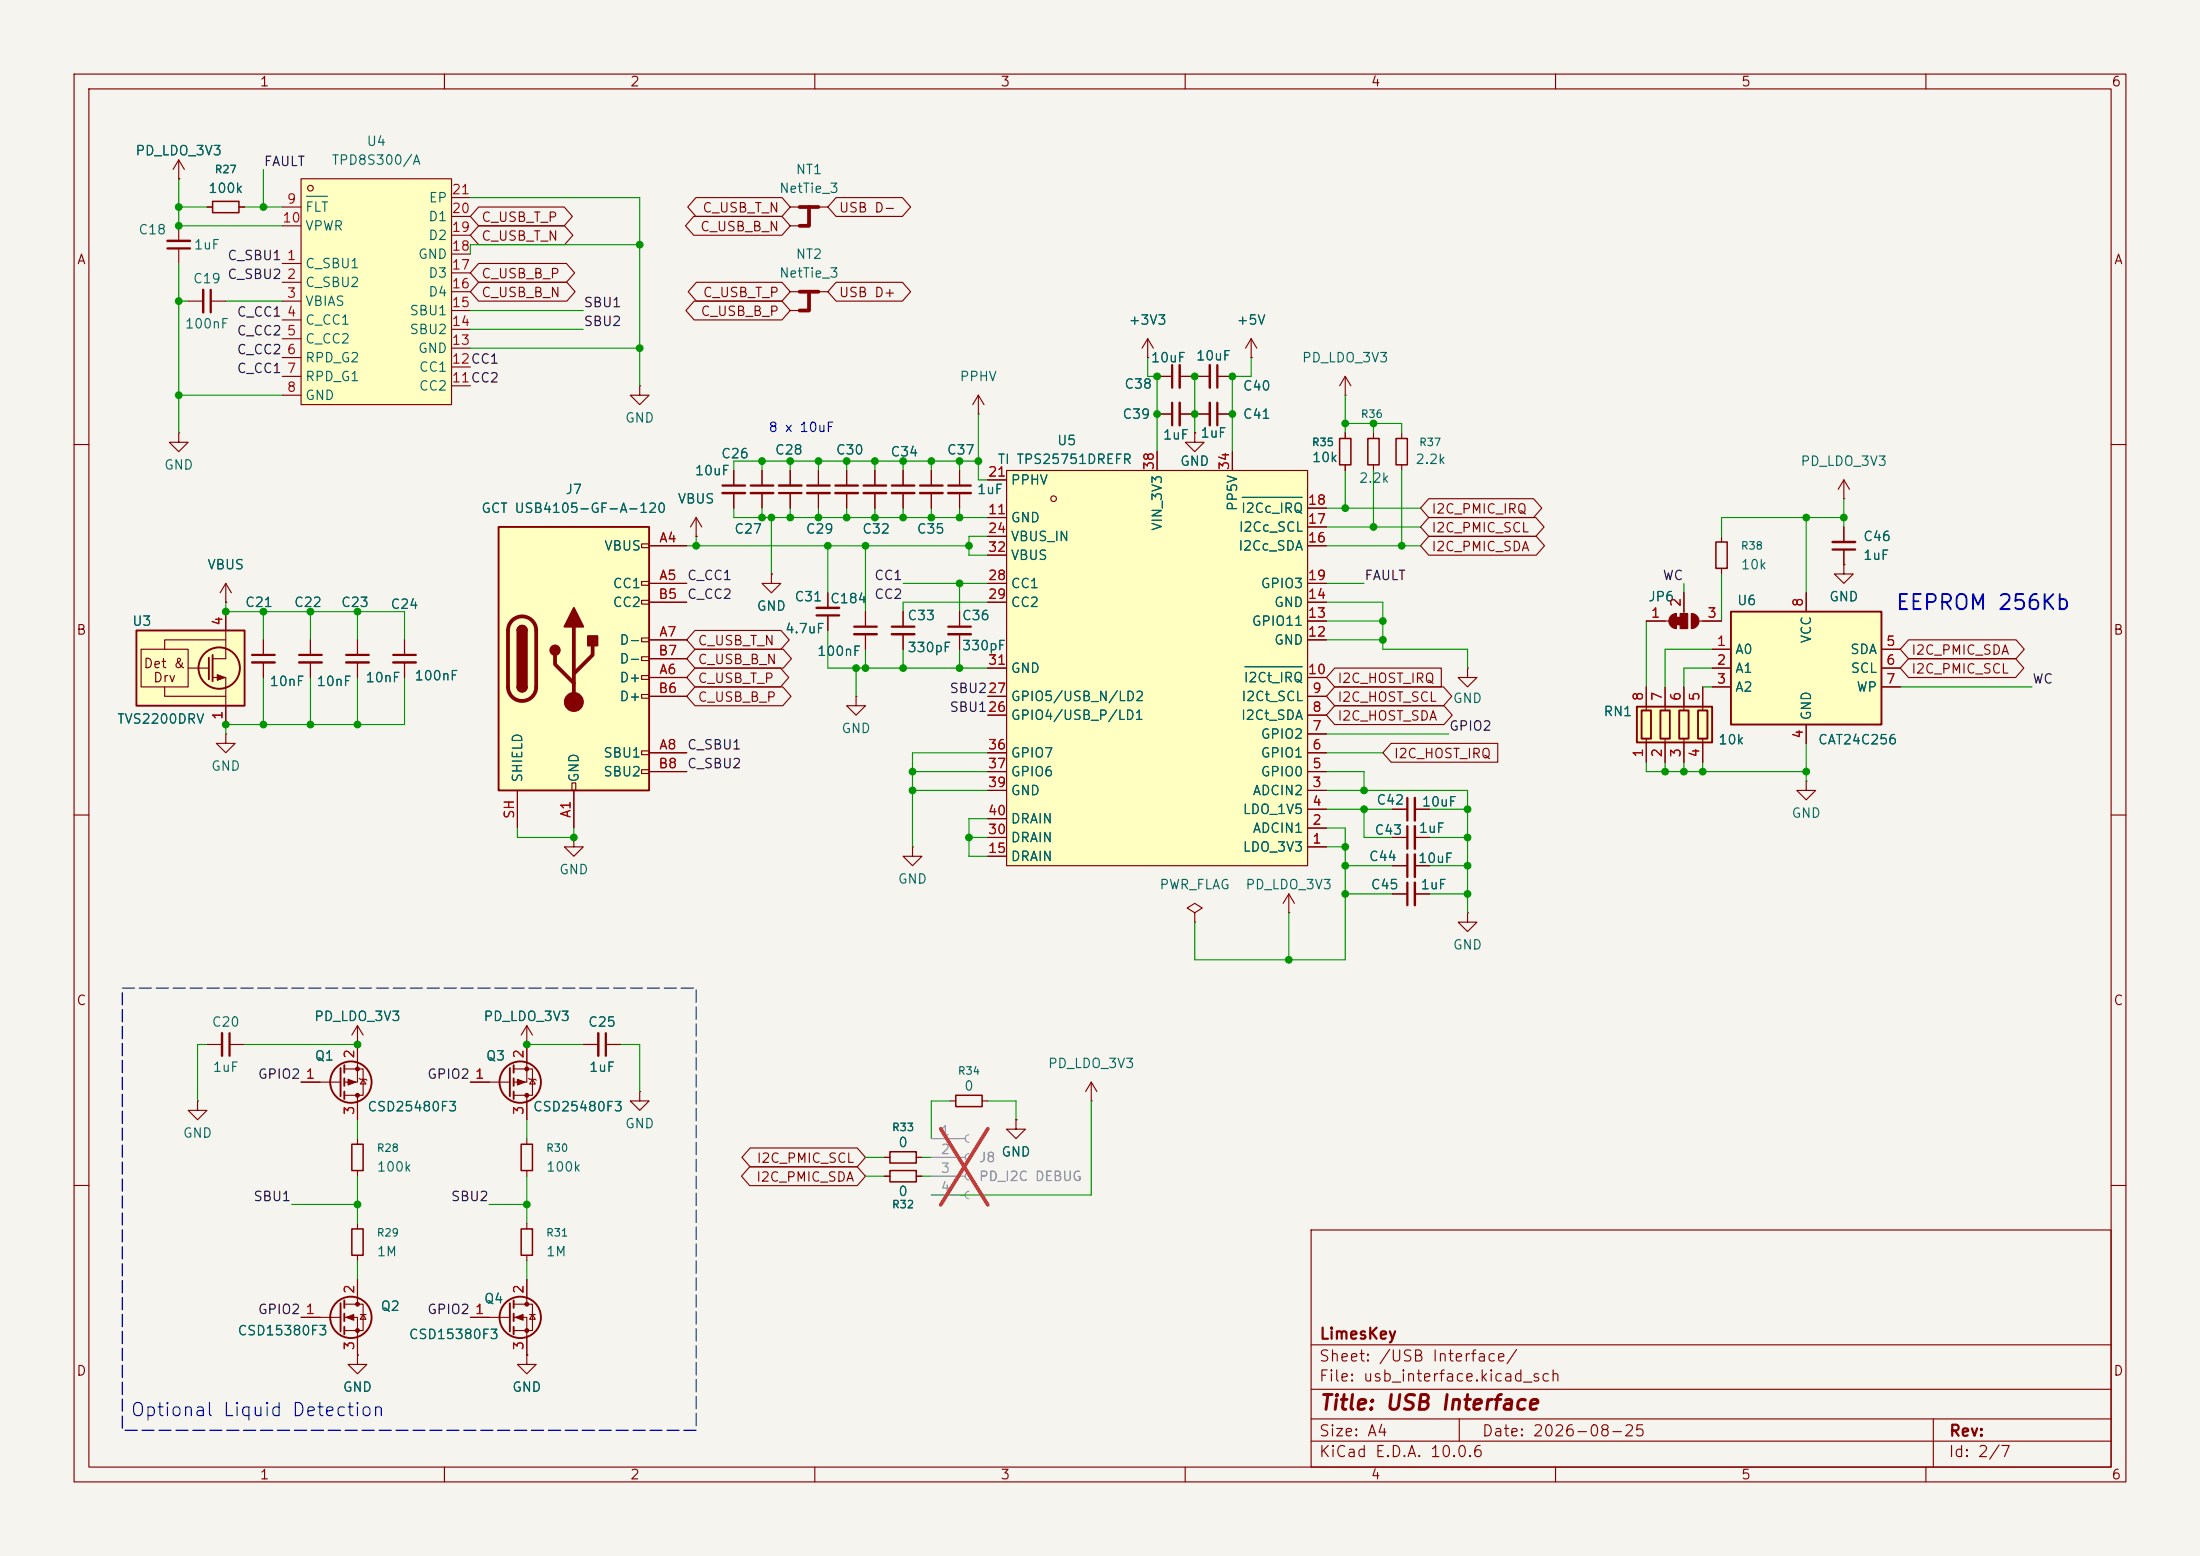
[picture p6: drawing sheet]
<svg xmlns="http://www.w3.org/2000/svg" width="297mm" height="210mm" viewBox="0 0 297 210" stroke-linecap="round" stroke-linejoin="round" font-family="sans-serif">
<path d="M0 0h297v210h-297z" fill="#f5f4ef" stroke="#f5f4ef" stroke-width=".14"/>
<g fill="none" stroke="#840000" stroke-width=".15">
<path d="M10 10h277v190h-277zM12 12h273v186h-273zM60 10v2M110 10v2M160 10v2M210 10v2M260 10v2M161.3 50.8h2M164.3 50.8h2.1M168.9 48.3h.1M168.9 45.7l-.8 1.3M168.9 45.7l.8 1.3"/>
<path d="M168.9 45.7v2.6M181.6 53.3h.1M181.6 50.8l-.8 1.3M181.6 50.8l.8 1.3M181.6 50.8v2.5M181.6 58.4v.8M10 60h2M99.1 63.5v2M99.1 66.5v2.1M110.5 63.5v2M110.5 66.5v2.1M118.1 63.5v2"/>
<path d="M118.1 66.5v2.1M121.9 63.5v2M121.9 66.5v2.1M181.6 62.7v.8M285 60h2M10 110h2M285 110h2M26.7 148.6v1.3h1.2l-1.2 1.2-1.3-1.2h1.3M26.7 148.6h.1M27.9 141h2.1M31 141h2M63.5 146.1h5.3"/>
<path d="M69.3 144.3h2.6v3.5h-2.6M71.1 141v5.1h-1.8M71.1 147.8v3.3M71.4 145.5l.1 .2h.8l.1 .1M71.9 145.7l.4 .6h-.8zM78.7 141h2.1M81.8 141h2M86.4 147.3v1.3h1.2l-1.2 1.3-1.3-1.3h1.3M86.4 147.3h.1M10 160h2M40.6 177.8h5.4M46.5 176h2.5v3.6h-2.5"/>
<path d="M46.5 177.8h1.8v5.1M48.3 165.1v.8M48.3 169.4v.8M48.3 172.7v3.3M48.6 177.4h.8M49 177.4l.4 .7h-.8zM63.5 177.8h5.3M69.3 176h2.6v3.6h-2.6M69.3 177.8h1.8v5.1M71.1 165.1v.8M71.1 169.4v.8M71.1 172.7v3.3"/>
<path d="M71.5 177.4h.8M71.9 177.4l.4 .7h-.8zM177 166h108v32h-108zM285 160h2M48.3 182.9v1.3h1.2l-1.2 1.2-1.3-1.2h1.3M48.3 182.9h.1M60 198v2M71.1 182.9v1.3h1.3l-1.3 1.2-1.3-1.2h1.3M71.1 182.9h.1M110 198v2M160 198v2M177 194.5h108"/>
<path d="M177 191.5h108M177 187.5h108M177 181.5h108M197 191.5v3M210 198v2M260 198v2M261 191.5v6.5"/>
</g>
<g fill="none" stroke="#840000" stroke-width=".25">
<path d="M68.8 144.1v3.9M69.3 143.8v1M69.3 145.5v1.1M69.3 147.3v1M46 175.9v3.8M46.5 175.5v1M46.5 177.3v1M46.5 179.1v1M68.8 175.9v3.8M69.3 175.5v1M69.3 177.3v1M69.3 179.1v1"/>
<circle cx="70.2" cy="146" r="2.79"/>
<circle cx="47.4" cy="177.8" r="2.79"/>
<circle cx="70.2" cy="177.8" r="2.79"/>
</g>
<g fill="#840000" stroke="#840000" stroke-width=".15">
<path d="M46.7 177.8l1.1-.4v.8z"/>
<path d="M69.6 177.8l1-.4v.8z"/>
<path d="M69.8 145.7l1.1 .4-1.1 .3z"/>
<circle cx="48.3" cy="176" r=".25"/>
<circle cx="48.3" cy="179.6" r=".25"/>
<circle cx="71.1" cy="176" r=".25"/>
<circle cx="71.1" cy="179.6" r=".25"/>
<circle cx="71.1" cy="147.8" r=".25"/>
<circle cx="71.1" cy="144.3" r=".25"/>
</g>
<path d="M164.3 49.3v3M97.5 65.5h3.1M109 65.5h3M116.6 65.5h3M120.4 65.5h3M31 139.4v3.1M81.8 139.4v3.1" fill="none" stroke="#840000" stroke-width=".3"/>
<path d="M163.3 49.3v3M97.5 66.5h3.1M109 66.5h3M116.6 66.5h3M120.4 66.5h3M30 139.4v3.1M80.8 139.4v3.1" fill="none" stroke="#840000" stroke-width=".33"/>
<path d="M180.8 59.2h1.6v3.5h-1.6zM47.5 165.9h1.5v3.5h-1.5zM70.4 165.9h1.5v3.5h-1.5z" fill="none" stroke="#840000" stroke-width=".2"/>
<path d="M233.7 82.6h20.3v15.2h-20.3z" fill="#ffffc2"/>
<path d="M233.7 82.6h20.3v15.2h-20.3z" fill="none" stroke="#840000" stroke-width=".25"/>
<g fill="none" stroke="#840000" stroke-width=".15">
<path d="M132.1 55.9h.1M132.1 53.3l-.8 1.3M132.1 53.3l.7 1.3M132.1 53.3v2.6M156.2 55.9h2M159.3 55.9h2M129.5 82.6v2M129.5 85.6v2M231.1 87.6h2.6M231.1 90.2h2.6M231.1 92.7h2.6M243.8 80v2.6"/>
<path d="M243.8 97.8v2.5M254 87.6h2.5M254 90.2h2.5M254 92.7h2.5"/>
</g>
<path d="M158.2 54.4v3M128 84.6h3.1" fill="none" stroke="#840000" stroke-width=".3"/>
<path d="M159.3 54.4v3M128 85.6h3.1" fill="none" stroke="#840000" stroke-width=".33"/>
<path d="M135.9 63.5h40.6v53.3h-40.6z" fill="#ffffc2"/>
<g fill="none" stroke="#840000" stroke-width=".15">
<path d="M102.9 63.5v2M102.9 66.5v2.1M125.7 63.5v2M125.7 66.5v2.1M129.5 63.5v2M129.5 66.5v2.1M133.3 69.9h2.6M133.3 78.7h2.6M133.3 64.8h2.6M133.3 72.4h2.6M133.3 74.9h2.6M135.9 63.5h40.6v53.3h-40.6z"/>
<path d="M156.2 61v2.5M166.4 61v2.5M176.5 73.7h2.6M176.5 71.1h2.6M176.5 68.6h2.6M176.5 78.7h2.6M232.4 72.4v.8M232.4 76.7v.8M248.9 67.3h.1M248.9 76.2v1.3h1.3l-1.3 1.2-1.3-1.2h1.3M248.9 76.2h.1M248.9 64.8v2.5"/>
<path d="M248.9 71.1v2.1M248.9 74.2v2M248.9 64.8l-.7 1.2M248.9 64.8l.8 1.2M133.3 96.5h2.6M133.3 94h2.6M133.3 81.3h2.6M133.3 90.2h2.6M176.5 99.1h2.6M176.5 96.5h2.6M176.5 94h2.6M176.5 91.4h2.6"/>
<path d="M176.5 86.4h2.6M176.5 83.8h2.6M176.5 81.3h2.6M222.2 83.8h3.1M226.3 82.8v2M227.3 80v2.8M228.3 82.8v2M229.4 83.8h3M133.3 106.7h2.6M133.3 104.1h2.6M133.3 101.6h2.6M133.3 115.6h2.6"/>
<path d="M133.3 113h2.6M133.3 110.5h2.6M176.5 114.3h2.6M176.5 111.8h2.6M176.5 106.7h2.6M176.5 109.2h2.6M176.5 104.1h2.6M176.5 101.6h2.6M243.8 105.4v1.3h1.3l-1.3 1.3-1.2-1.3h1.2M243.8 105.4h.1"/>
<circle cx="142.2" cy="67.3" r=".38"/>
</g>
<path d="M167.7 67.1h8.1M168.1 90h7.7" fill="none" stroke="#006464" stroke-width=".15"/>
<path d="M101.3 65.5h3.1M124.2 65.5h3.1M128 65.5h3.1M247.4 74.2h3" fill="none" stroke="#840000" stroke-width=".3"/>
<path d="M101.3 66.5h3.1M124.2 66.5h3.1M128 66.5h3.1M247.4 73.2h3" fill="none" stroke="#840000" stroke-width=".33"/>
<g fill="#840000" stroke="#840000" stroke-width=".15">
<path d="M226.3 83.3h.5v1h-.5z"/>
<path d="M225.6 83.1l.4-.2 .3-.1v2a1.02 1.02 0 0 1-.9-.6 1.02 1.02 0 0 1 .2-1.1z"/>
<path d="M226.8 82.8h1v2h-1z"/>
<path d="M228.3 82.8a1.02 1.02 0 0 1 1.1 1 1.02 1.02 0 0 1-1.1 1z"/>
</g>
<path d="M231.6 73.2h1.6v3.5h-1.6z" fill="none" stroke="#840000" stroke-width=".2"/>
<path d="M221 95.4h10.1v4.8h-10.1z" fill="#ffffc2"/>
<path d="M221 95.4h10.1v4.8h-10.1zM221.6 95.9h1.3v3.8h-1.3zM224.2 95.9h1.2v3.8h-1.2zM226.7 95.9h1.3v3.8h-1.3zM229.2 95.9h1.3v3.8h-1.3z" fill="none" stroke="#840000" stroke-width=".25"/>
<g fill="none" stroke="#840000" stroke-width=".15">
<path d="M154.9 48.3h.1M154.9 45.7l-.7 1.3M154.9 45.7l.8 1.3M154.9 45.7v2.6M156.2 50.8h2M159.3 50.8h2M161.3 58.4v1.3h1.3l-1.3 1.3-1.3-1.3h1.3M161.3 58.4h.1M161.3 55.9h2M164.3 55.9h2.1M35.6 86.4v2M35.6 89.4v2"/>
<path d="M222.2 92.7v3.2M222.2 99.7v3.2M224.8 92.7v3.2M224.8 99.7v3.2M227.3 92.7v3.2M227.3 99.7v3.2M229.9 92.7v3.2M229.9 99.7v3.2"/>
</g>
<path d="M158.2 49.3v3M164.3 54.4v3M34 88.4h3.1" fill="none" stroke="#840000" stroke-width=".3"/>
<path d="M159.3 49.3v3M163.3 54.4v3M34 89.4h3.1" fill="none" stroke="#840000" stroke-width=".33"/>
<path d="M18.4 85.1h14.6v10.2h-14.6z" fill="#ffffc2"/>
<g fill="none" stroke="#840000" stroke-width=".15">
<path d="M24.1 24.1h.1M24.1 21.6v2.5M24.1 30.5v2M24.1 33.5v2.1M24.1 21.6l-.7 1.3M24.1 21.6l.8 1.3M30.5 78.7v2.6M30.5 78.7l-.8 1.3M30.5 78.7l.7 1.3M19 87.6h6.4v5.1h-6.4zM22.2 92.7v1.3h8.3M25.4 90.2h2.8"/>
<path d="M28.7 91.4h1.8v6.4M30.5 86.4h-8.3v1.2M30.5 81.3h.1M30.5 82.6v6.3h-1.8"/>
</g>
<g fill="none" stroke="#840000" stroke-width=".25">
<path d="M18.4 85.1h14.6v10.2h-14.6zM28.2 88.8v2.9M28.7 88.4v3.5"/>
<circle cx="29.6" cy="90.2" r="2.79"/>
</g>
<path d="M29.3 91.1l1.1 .3-1.1 .4z" fill="#840000" stroke="#840000" stroke-width=".15"/>
<path d="M22.6 33.5h3.1" fill="none" stroke="#840000" stroke-width=".3"/>
<path d="M22.6 32.5h3.1" fill="none" stroke="#840000" stroke-width=".33"/>
<path d="M40.6 24.1h20.4v30.5h-20.4z" fill="#ffffc2"/>
<g fill="none" stroke="#840000" stroke-width=".15">
<path d="M27.9 27.9h.8M32.3 27.9h.7M38.1 35.6h2.5M38.1 38.1h2.5M38.1 27.9h2.5M38.1 30.5h2.5M40.6 24.1h20.4v30.5h-20.4zM61 39.4h2.5M61 36.8h2.5M61 34.3h2.5M61 31.8h2.5M61 29.2h2.5"/>
<path d="M61 26.7h2.5M24.1 58.4v1.3h1.3l-1.3 1.3-1.2-1.3h1.2M24.1 58.4h.1M25.4 40.6h2M28.4 40.6h2.1M38.1 40.6h2.5M38.1 43.2h2.5M38.1 45.7h2.5M38.1 48.3h2.5M38.1 50.8h2.5M38.1 53.3h2.5M61 52.1h2.5"/>
<path d="M61 49.5h2.5M61 47h2.5M61 44.5h2.5M61 41.9h2.5M30.5 99.1v1.2h1.2l-1.2 1.3-1.3-1.3h1.3M30.5 99.1h.1M41.9 86.4v2M41.9 89.4v2M48.3 86.4v2M48.3 89.4v2M54.6 86.4v2M54.6 89.4v2"/>
<path d="M77.5 113v1.3h1.2l-1.2 1.3-1.3-1.3h1.3M77.5 113h.1M48.3 138.4v7.7h-1.8M48.3 138.4l-.8 1.3M48.3 138.4l.7 1.3M71.1 138.4l-.7 1.3M71.1 138.4l.8 1.3M71.1 138.4v2.6M40.6 146.1h5.4M46.5 144.3h2.5v3.5h-2.5M48.3 141h.1M48.3 147.8v3.3"/>
<path d="M48.3 153.7v.7M48.3 158v.8M48.5 145.5l.1 .2h.8l.1 .1M49 145.7l.4 .6h-.8zM71.1 141h.1M71.1 153.7v.7M71.1 158v.8"/>
<circle cx="41.9" cy="25.4" r=".38"/>
</g>
<path d="M41.4 26.5h2.8" fill="none" stroke="#006464" stroke-width=".15"/>
<path d="M28.4 39.1v3.1M40.4 88.4h3M46.7 88.4h3.1M53.1 88.4h3" fill="none" stroke="#840000" stroke-width=".3"/>
<path d="M27.4 39.1v3.1M40.4 89.4h3M46.7 89.4h3.1M53.1 89.4h3" fill="none" stroke="#840000" stroke-width=".33"/>
<path d="M28.7 27.2h3.6v1.5h-3.6zM47.5 154.4h1.5v3.6h-1.5zM70.4 154.4h1.5v3.6h-1.5z" fill="none" stroke="#840000" stroke-width=".2"/>
<g fill="none" stroke="#840000" stroke-width=".25">
<path d="M46 144.1v3.9M46.5 143.8v1M46.5 145.5v1.1M46.5 147.3v1"/>
<circle cx="47.4" cy="146" r="2.79"/>
</g>
<g fill="#840000" stroke="#840000" stroke-width=".15">
<path d="M47 145.7l1 .4-1 .3z"/>
<circle cx="48.3" cy="147.8" r=".25"/>
<circle cx="48.3" cy="144.3" r=".25"/>
</g>
<path d="M67.3 71.1h20.3v35.6h-20.3z" fill="#ffffc2"/>
<g fill="none" stroke="#840000" stroke-width=".15">
<path d="M24.1 24.1h.1M27.9 27.9h.8M32.3 27.9h.7M64.6 38.1h11.9l1.1 1.3-1.1 1.2h-11.9l-1.1-1.2zM64.6 30.5h11.6l1.1 1.3-1.1 1.2h-11.6l-1.1-1.2zM64.6 27.9h11.6l1.1 1.3-1.1 1.3h-11.6l-1.1-1.3zM64.6 35.6h11.9l1.1 1.2-1.1 1.3h-11.9l-1.1-1.3zM93.7 29.2h11.9l1.1 1.3-1.1 1.3h-11.9l-1.2-1.3zM94 26.7h11.6l1.1 1.2-1.1 1.3h-11.6l-1.2-1.3zM94 38.1h11.6l1.1 1.3-1.1 1.2h-11.6l-1.1-1.2zM106.7 39.4h5.1M106.7 27.9h5.1"/>
<path d="M106.7 30.5h2.5M112.9 26.7h8.9l1.1 1.2-1.1 1.3h-8.9l-1.1-1.3zM112.9 38.1h8.9l1.1 1.3-1.1 1.2h-8.9l-1.1-1.2zM86.4 52.1v1.2h1.2l-1.2 1.3-1.3-1.3h1.3M86.4 52.1h.1M93.7 40.6h11.9l1.1 1.3-1.1 1.3h-11.9l-1.1-1.3zM106.7 41.9h2.5M154.9 48.3h.1M156.2 55.9h2M156.2 50.8h2M159.3 55.9h4M159.3 50.8h4"/>
<path d="M161.3 58.4h.1M164.3 55.9h2.1M164.3 50.8h2.1M168.9 48.3h.1M181.6 58.4v.8M185.4 58.4v.8M189.2 58.4v.8M86.6 73.4h1v.5h-1zM86.6 78.5h1v.5h-1zM87.6 73.7h5.1M87.6 78.7h5.1M94 72.4h.1"/>
<path d="M94 69.9l-.8 1.2M94 69.9l.7 1.2M94 69.9v2.5M99.1 63.5v2M99.1 66.5v2.1M102.9 63.5v2M102.9 66.5v2.1M104.1 77.5v1.2h1.3l-1.3 1.3-1.2-1.3h1.2M104.1 77.5h.1M106.7 63.5v2M106.7 66.5v2.1M110.5 63.5v2"/>
<path d="M110.5 66.5v2.1M114.3 63.5v2M114.3 66.5v2.1M118.1 63.5v2M118.1 66.5v2.1M121.9 63.5v2M121.9 66.5v2.1M125.7 63.5v2M125.7 66.5v2.1M129.5 63.5v2M129.5 66.5v2.1M133.3 78.7h2.6"/>
<path d="M133.3 69.9h2.6M133.3 64.8h2.6M133.3 72.4h2.6M133.3 74.9h2.6M156.2 61v2.5M166.4 61v2.5M176.5 73.7h2.6M176.5 78.7h2.6M176.5 71.1h2.6M176.5 68.6h2.6M181.6 62.7v.8M185.4 62.7v.8"/>
<path d="M189.2 62.7v.8M192.9 69.8h14.4l1.1 1.3-1.1 1.3h-14.4l-1.1-1.3zM192.9 72.4h14.5l1.1 1.3-1.1 1.2h-14.5l-1.1-1.2zM192.9 67.3h14.1l1.1 1.3-1.1 1.3h-14.1l-1.1-1.3zM248.9 76.2h.1M248.9 71.1v2.1M248.9 74.2v2M30.5 81.3h.1M30.5 82.6v2.5M30.5 95.3v2.5M35.6 86.4v2M35.6 89.4v2"/>
<path d="M41.9 86.4v2M41.9 89.4v2M48.3 86.4v2M48.3 89.4v2M54.6 86.4v2M54.6 89.4v2M86.6 81h1v.5h-1zM86.6 86.1h1v.5h-1zM86.6 88.6h1v.6h-1zM86.6 91.2h1v.5h-1zM86.6 93.7h1v.5h-1zM87.6 91.4h5.1"/>
<path d="M87.6 86.4h5.1M87.6 81.3h5.1M87.6 94h5.1M87.6 88.9h5.1M93.8 85.1h11.6l1.1 1.3-1.1 1.2h-11.6l-1.1-1.2zM93.8 90.2h11.6l1.1 1.2-1.1 1.3h-11.6l-1.1-1.3zM93.8 87.6h11.9l1.1 1.3-1.1 1.3h-11.9l-1.1-1.3zM93.8 92.7h11.9l1.1 1.3-1.1 1.3h-11.9l-1.1-1.3zM111.8 80v2M111.8 83.1v2M115.6 94v1.3h1.2l-1.2 1.2-1.3-1.2h1.3M115.6 94h.1"/>
<path d="M116.8 82.6v2M116.8 85.6v2M121.9 82.6v2M121.9 85.6v2M129.5 82.6v2M129.5 85.6v2M133.3 81.3h2.6M133.3 94h2.6M133.3 96.5h2.6M133.3 90.2h2.6M176.5 91.4h2.6M176.5 86.4h2.6"/>
<path d="M176.5 81.3h2.6M176.5 94h2.6M176.5 99.1h2.6M176.5 96.5h2.6M176.5 83.8h2.6M180.2 95.2h14.7l1.2 1.3-1.2 1.3h-14.7l-1.1-1.3zM180.2 90.2h14.4v2.5h-14.4l-1.1-1.3zM180.2 92.7h14.7l1.1 1.3-1.1 1.3h-14.7l-1.1-1.3zM198.1 90.2v1.2h1.3l-1.3 1.3-1.3-1.3h1.3M198.1 90.2h.1M222.2 83.8h2.6M222.2 92.7v2.6"/>
<path d="M224.8 92.7v2.6M227.3 80v2.6M227.3 92.7v2.6M229.9 83.8h2.5M229.9 92.7v2.6M231.1 90.2h2.6M231.1 87.6h2.6M231.1 92.7h2.6M243.8 80v2.6M243.8 97.8v2.5M254 90.2h2.5M254 87.6h2.5"/>
<path d="M254 92.7h2.5M257.7 86.4h14.5l1.1 1.2-1.1 1.3h-14.5l-1.2-1.3zM257.7 88.9h14.4l1.1 1.3-1.1 1.2h-14.4l-1.2-1.2zM69.8 106.7v5.1M77.2 105.7h.5v1h-.5zM77.5 106.7v5.1M86.6 101.3h1v.6h-1zM86.6 103.9h1v.5h-1zM87.6 101.6h5.1M87.6 104.1h5.1M123.2 114.3v1.3h1.3l-1.3 1.2-1.3-1.2h1.3M123.2 114.3h.1"/>
<path d="M133.3 101.6h2.6M133.3 104.1h2.6M133.3 113h2.6M133.3 106.7h2.6M133.3 115.6h2.6M133.3 110.5h2.6M176.5 101.6h2.6M176.5 104.1h2.6M176.5 109.2h2.6M176.5 114.3h2.6M176.5 111.8h2.6M176.5 106.7h2.6"/>
<path d="M187.8 100.3h14.4v2.6h-14.4l-1.1-1.3zM188 113h2M188 109.2h2M188 116.8h2M191 113h2M191 109.2h2M191 116.8h2M222.2 100.3v2.6M224.8 100.3v2.6M227.3 100.3v2.6M229.9 100.3v2.6M161.3 123.2l1-.6-1-.7-1 .7 1 .6v1.3"/>
<path d="M161.3 124.5h.1M174 123.2h.1M174 120.7l-.8 1.2M174 120.7l.8 1.2M174 120.7v2.5M188 120.7h2M191 120.7h2M198.1 123.2v1.3h1.3l-1.3 1.2-1.3-1.2h1.3M198.1 123.2h.1M40.6 146.1h2.6M48.3 141h.1M48.3 141v2.5"/>
<path d="M48.3 148.6v2.5M63.5 146.1h2.5M71.1 141h.1M71.1 141v2.5M71.1 148.6v2.5M78.7 141h2.1M81.8 141h2M101.2 157.5h14.5l1.1 1.3-1.1 1.2h-14.5l-1.1-1.2zM101.3 154.9h14.4l1.1 1.3-1.1 1.3h-14.4l-1.1-1.3zM119.4 158.8h.7M119.4 156.2h.7M123.7 158.8h.8"/>
<path d="M123.7 156.2h.8M128.3 148.6h.7M132.6 148.6h.7M137.2 151.1v1.3h1.2l-1.2 1.3-1.3-1.3h1.3M137.2 151.1h.1M147.3 148.6h.1M147.3 146.1l-.7 1.2M147.3 146.1l.8 1.2M147.3 146.1v2.5M40.6 177.8h2.6M48.3 172.7v2.6M63.5 177.8h2.5"/>
<path d="M71.1 172.7v2.6M48.3 182.9h.1M48.3 180.3v2.6M71.1 182.9h.1M71.1 180.3v2.6"/>
</g>
<path d="M67.3 71.1h20.3v35.6h-20.3zM69.8 85.1a.64 .64 0 0 1 .7-.6 .64 .64 0 0 1 .6 .6M69.8 92.7a.64 .64 0 0 0 .7 .6 .64 .64 0 0 0 .6-.6" fill="none" stroke="#840000" stroke-width=".25"/>
<path d="M107.9 39.4h2.6M107.9 27.9h2.6M109.2 39.4v2.5h-1.3M109.2 27.9v2.6h-1.3M69.1 83.8a1.9 1.9 0 0 1 2.1-.5 1.9 1.9 0 0 1 1.2 1.8v7.6a1.91 1.91 0 0 1-1.9 1.9 1.91 1.91 0 0 1-1.9-1.9v-7.6a1.9 1.9 0 0 1 .5-1.3zM74.9 88.4v1.3l2.6 2.5M77.5 84.6v10.1M80 87.1v1.3l-2.5 2.5" fill="none" stroke="#840000" stroke-width=".51"/>
<g fill="#840000" stroke="#840000" stroke-width=".25">
<path d="M69.8 85.1h1.3v7.6h-1.3z"/>
<path d="M70 84.6a.64 .64 0 0 1 .7-.1 .64 .64 0 0 1 .4 .6h-1.3z"/>
<path d="M69.8 92.7h1.3a.64 .64 0 0 1-.6 .6 .64 .64 0 0 1-.7-.6z"/>
<path d="M77.5 82l1.2 2.6h-2.5z"/>
<path d="M79.4 85.9h1.2v1.2h-1.2z"/>
<circle cx="74.9" cy="87.8" r=".63"/>
</g>
<circle cx="77.5" cy="94.7" r="1.27" fill="#840000" stroke="#840000" stroke-width=".15"/>
<path d="M105.2 66.5h3M112.8 65.5h3M110.2 83.1h3.1M115.3 84.6h3.1M120.4 84.6h3M190 107.7v3M190 111.5v3.1M190 115.3v3.1M190 119.1v3.1" fill="none" stroke="#840000" stroke-width=".3"/>
<path d="M105.2 65.5h3M112.8 66.5h3M110.2 82h3.1M115.3 85.6h3.1M120.4 85.6h3M191 107.7v3M191 111.5v3.1M191 115.3v3.1M191 119.1v3.1" fill="none" stroke="#840000" stroke-width=".33"/>
<path d="M125.7 153.7h4.6M125.7 156.2h4.6M125.7 158.8h4.6M130.8 153.2a.51 .51 0 0 0-.5 .5 .51 .51 0 0 0 .5 .5M130.8 155.7a.51 .51 0 0 0-.5 .5 .51 .51 0 0 0 .5 .5M130.8 158.2a.51 .51 0 0 0-.5 .6 .51 .51 0 0 0 .5 .5M125.7 161.3h4.6M130.8 160.8a.51 .51 0 0 0-.5 .5 .51 .51 0 0 0 .5 .5" fill="none" stroke="#9c9b98" stroke-width=".15"/>
<path d="M127 152.3l6.4 10.3M133.4 152.3l-6.4 10.3" fill="none" stroke="#e12e31" stroke-width=".46"/>
<path d="M184.7 59.2h1.5v3.5h-1.5zM188.5 59.2h1.5v3.5h-1.5zM120.1 158h3.6v1.5h-3.6zM120.1 155.4h3.6v1.6h-3.6zM129 147.8h3.6v1.6h-3.6z" fill="none" stroke="#840000" stroke-width=".2"/>
<g fill="none" stroke="#009600" stroke-width=".15">
<path d="M24.1 27.9h3.8M24.1 24.1v6.4h14M24.1 35.6v22.8M33 27.9h5.1M35.6 22.9v5M63.5 26.7h22.9v25.4M86.4 33h-22.9v1.3M24.1 40.6h1.3M24.1 53.3h14M30.5 40.6h7.6M63.5 41.9h15.2M63.5 47h22.9"/>
<path d="M63.5 44.5h15.2M132.1 55.9v8.9h1.2M154.9 48.3v2.5h1.3v10.2M161.3 50.8v7.6M168.9 48.3v2.5h-2.5v10.2M181.6 53.3v5.1M181.6 57.2h7.6v1.2M185.4 57.2v1.2M92.7 73.7h38.1M94 72.4v1.3M99.1 68.6v1.3h34.2M102.9 62.2v1.3"/>
<path d="M102.9 68.6v1.3M104.1 69.9v7.6M106.7 62.2v1.3M106.7 68.6v1.3M110.5 62.2v1.3M110.5 68.6v1.3M111.8 73.7v6.3M114.3 62.2v1.3M114.3 68.6v1.3M116.8 73.7v8.9M118.1 62.2v1.3M118.1 68.6v1.3"/>
<path d="M121.9 62.2v1.3M121.9 68.6v1.3M121.9 78.7h11.4M125.7 62.2v1.3M125.7 68.6v1.3M129.5 62.2v1.3M129.5 68.6v1.3M129.5 78.7v3.9M132.1 62.2h-33v1.3M133.3 72.4h-2.5v2.5h2.5M179.1 73.7h12.7M179.1 68.6h12.7"/>
<path d="M179.1 71.1h12.7M179.1 78.7h5M181.6 63.5v5.1M185.4 63.5v7.6M189.2 63.5v10.2M227.3 78.7v1.3M232.4 77.5v6.3M243.8 69.9v10.1M248.9 69.9h-16.5v2.5M248.9 67.3v3.8M30.5 81.3v1.3h24.1v3.8M35.6 82.6v3.8"/>
<path d="M35.6 91.4v6.4M41.9 82.6v3.8M41.9 91.4v6.4M48.3 82.6v3.8M48.3 91.4v6.4M54.6 91.4v6.4h-24.1v1.3M111.8 85.1v5.1h21.5M115.6 90.2v3.8M116.8 87.6v2.6M121.9 87.6v2.6M129.5 87.6v2.6M133.3 81.3h-11.4v1.3"/>
<path d="M179.1 81.3h7.6v6.3h11.4v2.6M179.1 86.4h7.6M179.1 99.1h16.5M179.1 83.8h7.6M222.2 83.8v8.9M229.9 92.7h1.2M231.1 87.6h-6.3v5.1M231.1 90.2h-3.8v2.5M256.5 92.7h17.8M69.8 111.8v1.2h7.7v-1.2M123.2 104.1h10.1M123.2 106.7h10.1"/>
<path d="M130.8 113h2.5M133.3 110.5h-2.5v5.1h2.5M133.3 101.6h-10.1v12.7M179.1 111.8h2.5v17.7h-20.3v-5M179.1 106.7h19v16.5M179.1 104.1h5v2.6M179.1 109.2h8.9M179.1 101.6h7.6M179.1 114.3h2.5M181.6 116.8h6.4M184.1 109.2v3.8h3.9M193 116.8h5.1"/>
<path d="M193 113h5.1M193 109.2h5.1M222.2 102.9v1.2h21.6M224.8 102.9v1.2M227.3 102.9v1.2M229.9 102.9v1.2M243.8 100.3v5.1M174 123.2v6.3M181.6 120.7h6.4M193 120.7h5.1M27.9 141h-1.2v7.6M33 141h15.3"/>
<path d="M48.3 151.1v2.6M48.3 158.8v6.3M71.1 141h7.6M71.1 151.1v2.6M71.1 158.8v6.3M83.8 141h2.6v6.3M116.8 156.2h2.6M116.8 158.8h2.6M124.5 156.2h1.2M124.5 158.8h1.2M128.3 148.6h-2.6v5.1M133.3 148.6h3.9v2.5"/>
<path d="M147.3 148.6v12.7h-21.6M39.4 162.6h8.9M48.3 170.2v2.5M66 162.6h5.1M71.1 170.2v2.5"/>
</g>
<path d="M16.5 133.4h77.5v59.6h-77.5z" fill="none" stroke="#0000c2" stroke-width=".15" stroke-dasharray="1.7 .6"/>
<path d="M167.7 67.1h8.1M168.1 90h7.7" fill="none" stroke="#006464" stroke-width=".15"/>
<g fill="#009600" stroke="#009600" stroke-width=".14">
<circle cx="224.8" cy="104.1" r=".46"/>
<circle cx="198.1" cy="109.2" r=".46"/>
<circle cx="184.1" cy="106.7" r=".46"/>
<circle cx="198.1" cy="120.7" r=".46"/>
<circle cx="198.1" cy="116.8" r=".46"/>
<circle cx="198.1" cy="113" r=".46"/>
<circle cx="185.4" cy="71.1" r=".46"/>
<circle cx="185.4" cy="57.2" r=".46"/>
<circle cx="186.7" cy="86.4" r=".46"/>
<circle cx="181.6" cy="68.6" r=".46"/>
<circle cx="189.2" cy="73.7" r=".46"/>
<circle cx="181.6" cy="120.7" r=".46"/>
<circle cx="181.6" cy="116.8" r=".46"/>
<circle cx="186.7" cy="83.8" r=".46"/>
<circle cx="181.6" cy="114.3" r=".46"/>
<circle cx="174" cy="129.5" r=".46"/>
<circle cx="184.1" cy="109.2" r=".46"/>
<circle cx="125.7" cy="62.2" r=".46"/>
<circle cx="129.5" cy="69.9" r=".46"/>
<circle cx="129.5" cy="62.2" r=".46"/>
<circle cx="132.1" cy="62.2" r=".46"/>
<circle cx="130.8" cy="73.7" r=".46"/>
<circle cx="125.7" cy="69.9" r=".46"/>
<circle cx="243.8" cy="69.9" r=".46"/>
<circle cx="248.9" cy="69.9" r=".46"/>
<circle cx="243.8" cy="104.1" r=".46"/>
<circle cx="229.9" cy="104.1" r=".46"/>
<circle cx="227.3" cy="104.1" r=".46"/>
<circle cx="156.2" cy="50.8" r=".46"/>
<circle cx="156.2" cy="55.9" r=".46"/>
<circle cx="161.3" cy="55.9" r=".46"/>
<circle cx="161.3" cy="50.8" r=".46"/>
<circle cx="166.4" cy="55.9" r=".46"/>
<circle cx="181.6" cy="57.2" r=".46"/>
<circle cx="166.4" cy="50.8" r=".46"/>
<circle cx="48.3" cy="162.6" r=".46"/>
<circle cx="71.1" cy="162.6" r=".46"/>
<circle cx="71.1" cy="141" r=".46"/>
<circle cx="86.4" cy="47" r=".46"/>
<circle cx="106.7" cy="62.2" r=".46"/>
<circle cx="102.9" cy="62.2" r=".46"/>
<circle cx="48.3" cy="82.6" r=".46"/>
<circle cx="94" cy="73.7" r=".46"/>
<circle cx="86.4" cy="33" r=".46"/>
<circle cx="114.3" cy="62.2" r=".46"/>
<circle cx="121.9" cy="62.2" r=".46"/>
<circle cx="118.1" cy="62.2" r=".46"/>
<circle cx="110.5" cy="62.2" r=".46"/>
<circle cx="111.8" cy="73.7" r=".46"/>
<circle cx="121.9" cy="69.9" r=".46"/>
<circle cx="114.3" cy="69.9" r=".46"/>
<circle cx="104.1" cy="69.9" r=".46"/>
<circle cx="110.5" cy="69.9" r=".46"/>
<circle cx="106.7" cy="69.9" r=".46"/>
<circle cx="102.9" cy="69.9" r=".46"/>
<circle cx="116.8" cy="73.7" r=".46"/>
<circle cx="118.1" cy="69.9" r=".46"/>
<circle cx="123.2" cy="104.1" r=".46"/>
<circle cx="121.9" cy="90.2" r=".46"/>
<circle cx="129.5" cy="90.2" r=".46"/>
<circle cx="129.5" cy="78.7" r=".46"/>
<circle cx="115.6" cy="90.2" r=".46"/>
<circle cx="116.8" cy="90.2" r=".46"/>
<circle cx="123.2" cy="106.7" r=".46"/>
<circle cx="130.8" cy="113" r=".46"/>
<circle cx="24.1" cy="53.3" r=".46"/>
<circle cx="35.6" cy="82.6" r=".46"/>
<circle cx="30.5" cy="82.6" r=".46"/>
<circle cx="24.1" cy="27.9" r=".46"/>
<circle cx="24.1" cy="30.5" r=".46"/>
<circle cx="35.6" cy="27.9" r=".46"/>
<circle cx="24.1" cy="40.6" r=".46"/>
<circle cx="41.9" cy="82.6" r=".46"/>
<circle cx="48.3" cy="97.8" r=".46"/>
<circle cx="35.6" cy="97.8" r=".46"/>
<circle cx="30.5" cy="97.8" r=".46"/>
<circle cx="41.9" cy="97.8" r=".46"/>
<circle cx="77.5" cy="113" r=".46"/>
<circle cx="48.3" cy="141" r=".46"/>
</g>
<text font-size="2" fill="#0000c2" x="255.8" y="82.8">EEPROM 256Kb</text>
<text font-size="2" fill="#840000" x="178" y="190.8">Title: USB Interface</text>
<text font-size="1.8" fill="#0000c2" x="17.5" y="191.6">Optional Liquid Detection</text>
<g font-size="1.5" fill="#840000">
<text x="178" y="184.1">Sheet: /USB Interface/</text>
<text x="178" y="181.1">LimesKey</text>
<text x="178" y="186.8">File: usb_interface.kicad_sch</text>
<text x="178" y="197">KiCad E.D.A. 10.0.6</text>
<text x="178" y="194.2">Size: A4</text>
<text x="200" y="194.2">Date: 2026-08-25</text>
<text x="263" y="197">Id: 2/7</text>
<text x="263" y="194.2">Rev:</text>
</g>
<g font-size="1.3" fill="#840000">
<text x="35" y="12">1</text>
<text x="85" y="12">2</text>
<text x="135" y="12">3</text>
<text x="185" y="12">4</text>
<text x="235" y="12">5</text>
<text x="285" y="12">6</text>
<text x="94.7" y="29">C_USB_T_N</text>
<text x="113.2" y="29">USB D-</text>
<text x="10.3" y="36">A</text>
<text x="64.9" y="32.8">C_USB_T_N</text>
<text x="64.9" y="30.3">C_USB_T_P</text>
<text x="94.4" y="31.5">C_USB_B_N</text>
<text x="285.3" y="36">A</text>
<text x="64.9" y="40.4">C_USB_B_N</text>
<text x="64.9" y="37.9">C_USB_B_P</text>
<text x="94.8" y="40.4">C_USB_T_P</text>
<text x="113.2" y="40.4">USB D+</text>
<text x="94.5" y="43">C_USB_B_P</text>
<text x="193.2" y="69.6">I2C_PMIC_IRQ</text>
<text x="193.2" y="72.2">I2C_PMIC_SCL</text>
<text x="193.2" y="74.7">I2C_PMIC_SDA</text>
<text x="10.2" y="86">B</text>
<text x="94.1" y="87.4">C_USB_T_N</text>
<text x="94.1" y="90">C_USB_B_N</text>
<text x="257.9" y="88.7">I2C_PMIC_SDA</text>
<text x="285.2" y="86">B</text>
<text x="19.3" y="90.5">Det &amp;</text>
<text x="20.6" y="92.4">Drv</text>
<text x="94.1" y="92.5">C_USB_T_P</text>
<text x="94.1" y="95">C_USB_B_P</text>
<text x="180.5" y="92.5">I2C_HOST_IRQ</text>
<text x="180.5" y="95">I2C_HOST_SCL</text>
<text x="257.9" y="91.2">I2C_PMIC_SCL</text>
<text x="180.5" y="97.6">I2C_HOST_SDA</text>
<text x="188.1" y="102.7">I2C_HOST_IRQ</text>
<text x="10.2" y="136">C</text>
<text x="285.2" y="136">C</text>
<text x="102" y="159.8">I2C_PMIC_SDA</text>
<text x="102.1" y="157.3">I2C_PMIC_SCL</text>
<text x="10.2" y="186">D</text>
<text x="285.2" y="186">D</text>
<text x="35" y="200">1</text>
<text x="85" y="200">2</text>
<text x="135" y="200">3</text>
<text x="185" y="200">4</text>
<text x="235" y="200">5</text>
<text x="285" y="200">6</text>
</g>
<g font-size="1.3" fill="#006464">
<text x="18.2" y="21.3">PD_LDO_3V3</text>
<text x="44.7" y="22.6">TPD8S300/A</text>
<text x="49.4" y="20">U4</text>
<text x="107.3" y="23.8">NT1</text>
<text x="28" y="26.4">100k</text>
<text x="41.1" y="28.9">FLT</text>
<text x="57.8" y="27.6">EP</text>
<text x="105.1" y="26.4">NetTie_3</text>
<text x="18.6" y="32">C18</text>
<text x="26.1" y="34">1uF</text>
<text x="41.1" y="31.4">VPWR</text>
<text x="56.4" y="35.3">GND</text>
<text x="57.7" y="32.7">D2</text>
<text x="57.7" y="30.2">D1</text>
<text x="107.3" y="35.3">NT2</text>
<text x="26" y="38.6">C19</text>
<text x="41.1" y="36.5">C_SBU1</text>
<text x="41.1" y="39.1">C_SBU2</text>
<text x="41.1" y="41.6">VBIAS</text>
<text x="57.7" y="40.3">D4</text>
<text x="57.7" y="37.8">D3</text>
<text x="105.1" y="37.8">NetTie_3</text>
<text x="24.9" y="44.7">100nF</text>
<text x="41.1" y="44.1">C_CC1</text>
<text x="41.1" y="46.7">C_CC2</text>
<text x="55.2" y="45.4">SBU2</text>
<text x="55.2" y="42.9">SBU1</text>
<text x="56.4" y="48">GND</text>
<text x="152.3" y="44.1">+3V3</text>
<text x="166.8" y="44.1">+5V</text>
<text x="41.1" y="49.2">RPD_G2</text>
<text x="41.1" y="51.8">RPD_G1</text>
<text x="56.5" y="53">CC2</text>
<text x="56.5" y="50.5">CC1</text>
<text x="129.5" y="51.8">PPHV</text>
<text x="151.7" y="52.8">C38</text>
<text x="155.3" y="49.2">10uF</text>
<text x="161.4" y="49">10uF</text>
<text x="167.7" y="53">C40</text>
<text x="175.7" y="49.2">PD_LDO_3V3</text>
<text x="41.1" y="54.3">GND</text>
<text x="84.3" y="57.4">GND</text>
<text x="151.4" y="56.8">C39</text>
<text x="156.9" y="59.6">1uF</text>
<text x="162" y="59.4">1uF</text>
<text x="167.7" y="56.8">C41</text>
<text x="22.1" y="63.7">GND</text>
<text x="93.7" y="64.5">10uF</text>
<text x="97.3" y="62.2">C26</text>
<text x="104.5" y="61.7">C28</text>
<text x="112.8" y="61.7">C30</text>
<text x="120.1" y="61.9">C34</text>
<text x="127.7" y="61.7">C37</text>
<text x="134.6" y="62.9">TI TPS25751DREFR</text>
<text x="136.4" y="65.7">PPHV</text>
<text x="142.6" y="60.4">U5</text>
<text x="159.2" y="63.2">GND</text>
<text x="177" y="62.7">10k</text>
<text x="183.4" y="65.5">2.2k</text>
<text x="191" y="62.9">2.2k</text>
<text x="243" y="63.2">PD_LDO_3V3</text>
<text x="64.9" y="69.5">GCT USB4105-GF-A-120</text>
<text x="76.3" y="67">J7</text>
<text x="91.4" y="68.3">VBUS</text>
<text x="131.8" y="67">1uF</text>
<text x="136.4" y="70.8">GND</text>
<text x="157.2" y="71.7" transform="rotate(-90 157.2 71.7)">VIN_3V3</text>
<text x="167.3" y="69.1" transform="rotate(-90 167.3 69.1)">PP5V</text>
<text x="167.4" y="69.5">I2Cc_IRQ</text>
<text x="27.9" y="77.2">VBUS</text>
<text x="81.5" y="74.6">VBUS</text>
<text x="99" y="72.3">C27</text>
<text x="108.7" y="72.3">C29</text>
<text x="116.3" y="72.3">C32</text>
<text x="123.7" y="72.3">C35</text>
<text x="136.4" y="73.4">VBUS_IN</text>
<text x="136.4" y="75.9">VBUS</text>
<text x="167.1" y="74.6">I2Cc_SDA</text>
<text x="167.1" y="72.1">I2Cc_SCL</text>
<text x="234.9" y="77.2">10k</text>
<text x="251.4" y="73.3">C46</text>
<text x="251.4" y="75.9">1uF</text>
<text x="33" y="82.2">C21</text>
<text x="39.6" y="82.2">C22</text>
<text x="46" y="82.2">C23</text>
<text x="52.6" y="82.5">C24</text>
<text x="82.6" y="79.7">CC1</text>
<text x="82.6" y="82.2">CC2</text>
<text x="102.1" y="82.8">GND</text>
<text x="107.2" y="81.5">C31</text>
<text x="112" y="81.7">C184</text>
<text x="136.4" y="79.7">CC1</text>
<text x="136.4" y="82.2">CC2</text>
<text x="170.1" y="79.7">GPIO3</text>
<text x="171.9" y="82.2">GND</text>
<text x="222.4" y="81.5">JP6</text>
<text x="234.4" y="82">U6</text>
<text x="246.9" y="81.5">GND</text>
<text x="17.8" y="84.8">U3</text>
<text x="83.5" y="87.3">D-</text>
<text x="83.5" y="89.9">D-</text>
<text x="105.9" y="85.8">4.7uF</text>
<text x="110.2" y="88.8">100nF</text>
<text x="122.4" y="84">C33</text>
<text x="122.4" y="88.3">330pF</text>
<text x="129.8" y="84">C36</text>
<text x="129.8" y="88.1">330pF</text>
<text x="168.9" y="84.8">GPIO11</text>
<text x="171.9" y="87.3">GND</text>
<text x="234.2" y="88.6">A0</text>
<text x="244.8" y="86.9" transform="rotate(-90 244.8 86.9)">VCC</text>
<text x="249.7" y="88.6">SDA</text>
<text x="36.3" y="92.9">10nF</text>
<text x="42.7" y="92.9">10nF</text>
<text x="49.3" y="92.4">10nF</text>
<text x="55.9" y="92.1">100nF</text>
<text x="83.5" y="92.4">D+</text>
<text x="83.5" y="94.9">D+</text>
<text x="136.4" y="94.9">GPIO5/USB_N/LD2</text>
<text x="136.4" y="91.1">GND</text>
<text x="167.5" y="94.9">I2Ct_SCL</text>
<text x="167.8" y="92.4">I2Ct_IRQ</text>
<text x="196.1" y="95.2">GND</text>
<text x="234.2" y="91.1">A1</text>
<text x="234.2" y="93.7">A2</text>
<text x="249.8" y="91.1">SCL</text>
<text x="250.5" y="93.7">WP</text>
<text x="15.7" y="98">TVS2200DRV</text>
<text x="113.5" y="99.3">GND</text>
<text x="136.4" y="97.5">GPIO4/USB_P/LD1</text>
<text x="167.4" y="97.5">I2Ct_SDA</text>
<text x="170.1" y="100">GPIO2</text>
<text x="216.4" y="97">RN1</text>
<text x="231.9" y="100.8">10k</text>
<text x="244.8" y="97.3" transform="rotate(-90 244.8 97.3)">GND</text>
<text x="245.3" y="100.8">CAT24C256</text>
<text x="28.4" y="104.3">GND</text>
<text x="70.8" y="105.7" transform="rotate(-90 70.8 105.7)">SHIELD</text>
<text x="78.4" y="105.7" transform="rotate(-90 78.4 105.7)">GND</text>
<text x="81.4" y="102.6">SBU1</text>
<text x="81.4" y="105.1">SBU2</text>
<text x="136.4" y="102.6">GPIO7</text>
<text x="136.4" y="105.1">GPIO6</text>
<text x="136.4" y="107.6">GND</text>
<text x="169" y="107.6">ADCIN2</text>
<text x="170.1" y="105.1">GPIO0</text>
<text x="170.1" y="102.6">GPIO1</text>
<text x="136.4" y="114">DRAIN</text>
<text x="136.4" y="111.5">DRAIN</text>
<text x="167.7" y="110.2">LDO_1V5</text>
<text x="169" y="112.7">ADCIN1</text>
<text x="185.5" y="113">C43</text>
<text x="185.7" y="108.9">C42</text>
<text x="191.4" y="112.7">1uF</text>
<text x="191.9" y="109.2">10uF</text>
<text x="241.8" y="110.7">GND</text>
<text x="75.4" y="118.3">GND</text>
<text x="121.1" y="119.6">GND</text>
<text x="136.4" y="116.5">DRAIN</text>
<text x="167.7" y="115.3">LDO_3V3</text>
<text x="184.7" y="116.5">C44</text>
<text x="191.3" y="116.8">10uF</text>
<text x="156.4" y="120.3">PWR_FLAG</text>
<text x="168.1" y="120.3">PD_LDO_3V3</text>
<text x="185" y="120.3">C45</text>
<text x="191.7" y="120.3">1uF</text>
<text x="196.1" y="128.5">GND</text>
<text x="28.5" y="138.9">C20</text>
<text x="42.3" y="138.1">PD_LDO_3V3</text>
<text x="42.4" y="143.5">Q1</text>
<text x="65.2" y="138.1">PD_LDO_3V3</text>
<text x="65.5" y="143.5">Q3</text>
<text x="79.3" y="138.9">C25</text>
<text x="28.6" y="145">1uF</text>
<text x="79.4" y="145">1uF</text>
<text x="130.1" y="147.5">0</text>
<text x="141.4" y="144.5">PD_LDO_3V3</text>
<text x="24.6" y="153.9">GND</text>
<text x="49.5" y="150.3">CSD25480F3</text>
<text x="71.9" y="150.3">CSD25480F3</text>
<text x="84.3" y="152.6">GND</text>
<text x="121.2" y="155.1">0</text>
<text x="50.8" y="158.4">100k</text>
<text x="73.6" y="158.4">100k</text>
<text x="121.2" y="161.7">0</text>
<text x="135.1" y="156.4">GND</text>
<text x="50.8" y="169.9">1M</text>
<text x="73.6" y="169.9">1M</text>
<text x="51.3" y="177.2">Q2</text>
<text x="65.3" y="176.2">Q4</text>
<text x="32" y="180.5">CSD15380F3</text>
<text x="55.1" y="181">CSD15380F3</text>
<text x="46.2" y="188.2">GND</text>
<text x="69.1" y="188.2">GND</text>
</g>
<g font-size="1.3" fill="#0f0f0f">
<text x="35.5" y="22.7">FAULT</text>
<text x="30.6" y="35.4">C_SBU1</text>
<text x="30.6" y="38">C_SBU2</text>
<text x="78.7" y="41.8">SBU1</text>
<text x="31.9" y="45.6">C_CC2</text>
<text x="31.9" y="43.1">C_CC1</text>
<text x="78.7" y="44.3">SBU2</text>
<text x="31.9" y="48.1">C_CC2</text>
<text x="31.9" y="50.7">C_CC1</text>
<text x="92.7" y="81.2">C_CC2</text>
<text x="92.7" y="78.6">C_CC1</text>
<text x="117.9" y="81.2">CC2</text>
<text x="117.9" y="78.6">CC1</text>
<text x="184.1" y="78.6">FAULT</text>
<text x="224.4" y="78.6">WC</text>
<text x="128.1" y="93.9">SBU227</text>
<text x="274.3" y="92.6">WC</text>
<text x="92.7" y="101.5">C_SBU1</text>
<text x="128.1" y="96.4">SBU126</text>
<text x="195.6" y="98.9">GPIO2</text>
<text x="92.7" y="104">C_SBU2</text>
<text x="34.7" y="145.9">GPIO2</text>
<text x="57.6" y="145.9">GPIO2</text>
<text x="34.1" y="162.4">SBU1</text>
<text x="60.8" y="162.4">SBU2</text>
<text x="34.7" y="177.7">GPIO2</text>
<text x="57.6" y="177.7">GPIO2</text>
</g>
<g font-size="1.3" fill="#a90000">
<text x="38.6" y="27.8">9</text>
<text x="60.9" y="29.1">20</text>
<text x="60.9" y="26.5">21</text>
<text x="38" y="30.3">10</text>
<text x="38.6" y="35.4">1</text>
<text x="60.9" y="34.2">18</text>
<text x="60.9" y="31.6">19</text>
<text x="38.6" y="38">2</text>
<text x="38.6" y="40.5">3</text>
<text x="60.9" y="41.8">15</text>
<text x="60.9" y="39.2">16</text>
<text x="60.9" y="36.7">17</text>
<text x="38.6" y="43">4</text>
<text x="38.6" y="45.6">5</text>
<text x="60.9" y="46.9">13</text>
<text x="60.9" y="44.3">14</text>
<text x="38.6" y="48.1">6</text>
<text x="38.6" y="50.7">7</text>
<text x="38.6" y="53.2">8</text>
<text x="60.9" y="51.9">11CC2</text>
<text x="60.9" y="49.4">12CC1</text>
<text x="133.3" y="64.6">21</text>
<text x="156.1" y="63.6" transform="rotate(-90 156.1 63.6)">38</text>
<text x="166.2" y="63.6" transform="rotate(-90 166.2 63.6)">34</text>
<text x="133.3" y="69.7">11</text>
<text x="176.5" y="71">17</text>
<text x="176.5" y="68.4">18</text>
<text x="88.9" y="73.5">A4</text>
<text x="133.3" y="72.3">24</text>
<text x="133.3" y="74.8">32</text>
<text x="176.5" y="73.5">16</text>
<text x="88.8" y="81.1">B5</text>
<text x="88.9" y="78.6">A5</text>
<text x="133.3" y="78.6">28</text>
<text x="133.3" y="81.1">29</text>
<text x="176.5" y="83.7">13</text>
<text x="176.5" y="81.1">14</text>
<text x="176.5" y="78.6">19</text>
<text x="222.8" y="83.7">1</text>
<text x="227.2" y="82" transform="rotate(-90 227.2 82)">2</text>
<text x="230.4" y="83.7">3</text>
<text x="243.7" y="82" transform="rotate(-90 243.7 82)">8</text>
<text x="30.3" y="84.6" transform="rotate(-90 30.3 84.6)">4</text>
<text x="88.8" y="88.8">B7</text>
<text x="88.9" y="86.2">A7</text>
<text x="176.5" y="86.2">12</text>
<text x="231.7" y="87.5">1</text>
<text x="254.5" y="87.5">5</text>
<text x="88.8" y="93.8">B6</text>
<text x="88.9" y="91.3">A6</text>
<text x="133.3" y="90">31</text>
<text x="133.3" y="93.8">27</text>
<text x="176.5" y="91.3">10</text>
<text x="177.1" y="93.8">9</text>
<text x="222.1" y="94.7" transform="rotate(-90 222.1 94.7)">8</text>
<text x="224.7" y="94.7" transform="rotate(-90 224.7 94.7)">7</text>
<text x="227.2" y="94.7" transform="rotate(-90 227.2 94.7)">6</text>
<text x="229.7" y="94.7" transform="rotate(-90 229.7 94.7)">5</text>
<text x="231.7" y="90">2</text>
<text x="231.7" y="92.6">3</text>
<text x="254.5" y="90">6</text>
<text x="254.5" y="92.6">7</text>
<text x="30.3" y="97.3" transform="rotate(-90 30.3 97.3)">1</text>
<text x="88.9" y="101.5">A8</text>
<text x="133.3" y="101.5">36</text>
<text x="133.3" y="96.4">26</text>
<text x="177.1" y="101.5">6</text>
<text x="177.1" y="98.9">7</text>
<text x="177.1" y="96.4">8</text>
<text x="243.7" y="99.8" transform="rotate(-90 243.7 99.8)">4</text>
<text x="88.8" y="104">B8</text>
<text x="133.3" y="104">37</text>
<text x="133.3" y="106.5">39</text>
<text x="177.1" y="106.5">3</text>
<text x="177.1" y="104">5</text>
<text x="222.1" y="102.3" transform="rotate(-90 222.1 102.3)">1</text>
<text x="224.7" y="102.3" transform="rotate(-90 224.7 102.3)">2</text>
<text x="227.2" y="102.3" transform="rotate(-90 227.2 102.3)">3</text>
<text x="229.7" y="102.3" transform="rotate(-90 229.7 102.3)">4</text>
<text x="69.7" y="110.6" transform="rotate(-90 69.7 110.6)">SH</text>
<text x="77.3" y="110.5" transform="rotate(-90 77.3 110.5)">A1</text>
<text x="133.3" y="112.9">30</text>
<text x="133.3" y="110.4">40</text>
<text x="177.1" y="111.6">2</text>
<text x="177.1" y="109.1">4</text>
<text x="133.3" y="115.4">15</text>
<text x="177.1" y="114.2">1</text>
<text x="48.1" y="143" transform="rotate(-90 48.1 143)">2</text>
<text x="71" y="143" transform="rotate(-90 71 143)">2</text>
<text x="41.2" y="145.9">1</text>
<text x="64" y="145.9">1</text>
<text x="48.1" y="150.6" transform="rotate(-90 48.1 150.6)">3</text>
<text x="71" y="150.6" transform="rotate(-90 71 150.6)">3</text>
<text x="41.2" y="177.7">1</text>
<text x="48.1" y="174.7" transform="rotate(-90 48.1 174.7)">2</text>
<text x="64" y="177.7">1</text>
<text x="71" y="174.7" transform="rotate(-90 71 174.7)">2</text>
<text x="48.1" y="182.3" transform="rotate(-90 48.1 182.3)">3</text>
<text x="71" y="182.3" transform="rotate(-90 71 182.3)">3</text>
</g>
<text font-size="1.3" fill="#0000c2" x="103.7" y="58.6">8 x 10uF</text>
<g font-size="1.3" fill="#a5a4a2">
<text x="126.9" y="153.5">1</text>
<text x="126.9" y="156.1">2</text>
<text x="126.9" y="158.6">3</text>
<text x="126.9" y="161.2">4</text>
</g>
<g font-size="1.3" fill="#939391">
<text x="132.1" y="157.2">J8</text>
<text x="132.1" y="159.7">PD_I2C DEBUG</text>
</g>
<g font-size="1" fill="#006464">
<text x="28.9" y="23.6">R27</text>
<text x="183.6" y="56.6">R36</text>
<text x="177" y="60.5">R35</text>
<text x="191.5" y="60.5">R37</text>
<text x="234.9" y="74.4">R38</text>
<text x="129.2" y="145.3">R34</text>
<text x="50.8" y="155.7">R28</text>
<text x="73.6" y="155.7">R30</text>
<text x="120.3" y="152.9">R33</text>
<text x="50.8" y="167.1">R29</text>
<text x="73.6" y="167.1">R31</text>
<text x="120.3" y="163.3">R32</text>
</g>
</svg>
